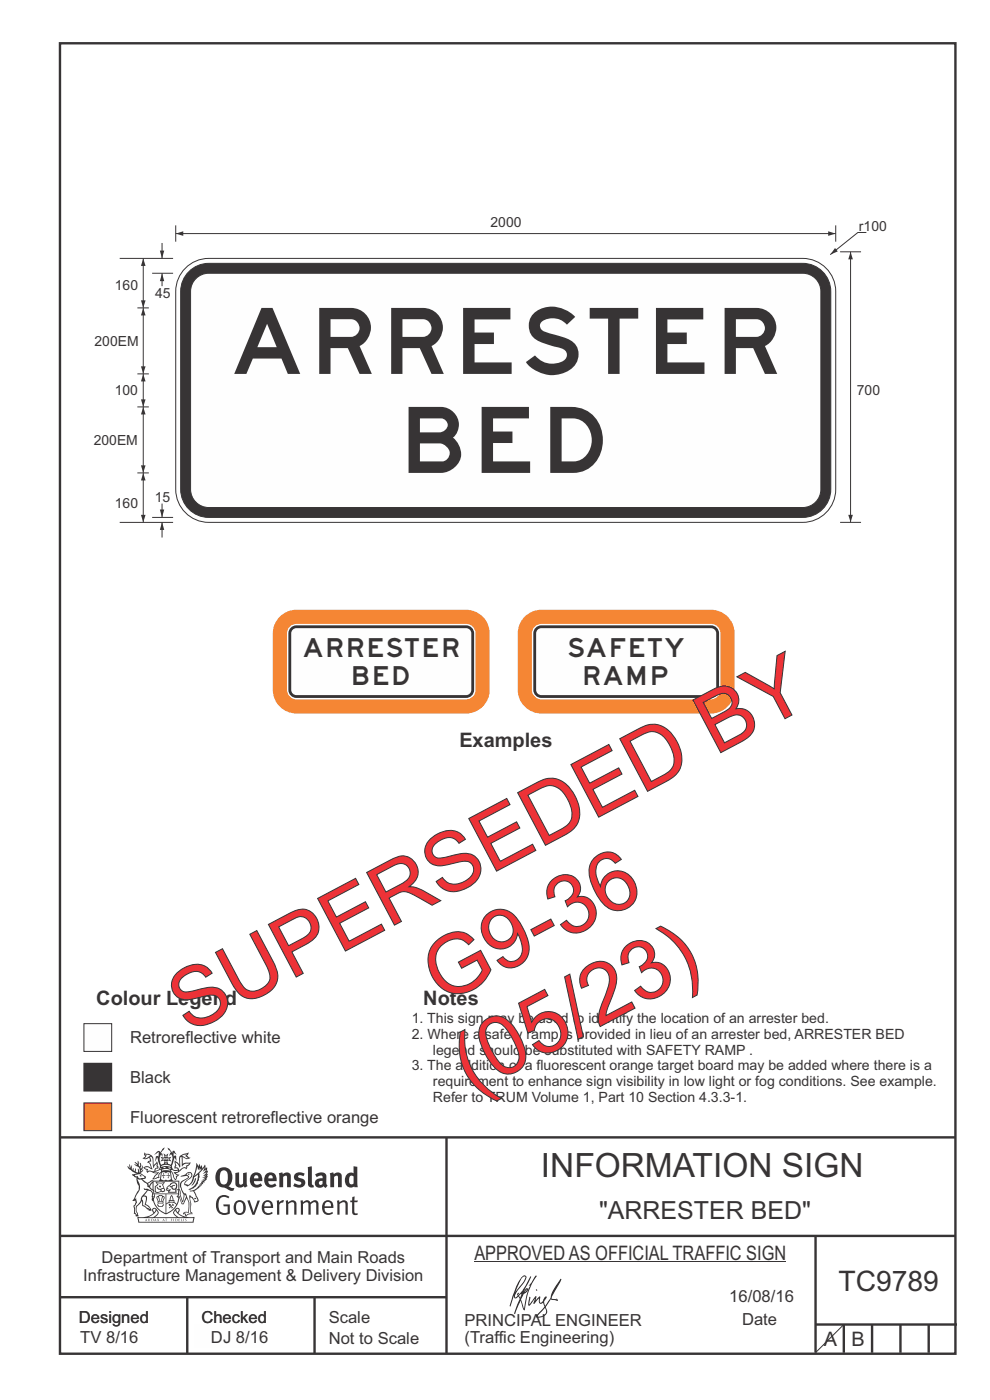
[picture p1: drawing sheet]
<svg xmlns="http://www.w3.org/2000/svg" width="210mm" height="297mm" viewBox="0 0 210 297" stroke-linecap="round" stroke-linejoin="round" font-family="sans-serif">
<g fill="none" stroke="#373435" stroke-width=".51">
<path d="M12.7 9.2h190v278h-190zM12.7 241.3h190M94.7 241.4v45.8M12.7 275.2h82M12.7 262.2h190.1M39.7 275.2v12M66.7 275.2v12M173 262.1v24.9M173 281h30M179 281v6M185 281v6M191 281v6"/>
<path d="M197 281v6"/>
</g>
<g fill="#373435">
<path d="M47 248.4a2.55 2.55 0 0 0 0 2.7l.3 .2a.81 .81 0 0 0 1-1v-.5a1.04 1.04 0 0 0-1.1-1.5zM46.3 248.1a1.82 1.82 0 0 1 2.1-.2 1.82 1.82 0 0 1 .9 1.8 2.29 2.29 0 0 1-.8 2l.7 .3h.5l-.2 .6a2.87 2.87 0 0 1-2-.7 2.12 2.12 0 0 1-1.7-3.1z" fill-rule="evenodd"/>
<path d="M49.9 248.9l.8-.2v2a.46 .46 0 0 0 .3 .6 .46 .46 0 0 0 .6-.3v-2.1l.7-.2v2.4l.2 .5-.5 .3-.3-.3a1.02 1.02 0 0 1-1.2 .3 1.02 1.02 0 0 1-.6-1.1z" fill-rule="evenodd"/>
<path d="M54 249.5l-.1 .5h.9a.49 .49 0 0 0-.2-.6 .49 .49 0 0 0-.6 .1zM53.4 249.1a1.34 1.34 0 0 1 1.6-.2 1.34 1.34 0 0 1 .6 1.5v.2h-1.7a.77 .77 0 0 0 .5 .8 .77 .77 0 0 0 .9-.4l.3 .5a1.59 1.59 0 0 1-2 .2 1.59 1.59 0 0 1-.5-2.1z" fill-rule="evenodd"/>
<path d="M57 249.5l-.1 .5h1a.49 .49 0 0 0-.2-.6 .49 .49 0 0 0-.7 .1zM56.4 249.1a1.34 1.34 0 0 1 1.6-.2 1.34 1.34 0 0 1 .7 1.5v.2h-1.8a.77 .77 0 0 0 .5 .8 .77 .77 0 0 0 .9-.4l.4 .5a1.59 1.59 0 0 1-2.1 .2 1.59 1.59 0 0 1-.5-2.1z" fill-rule="evenodd"/>
<path d="M59.2 248.9l.7-.2 .1 .4a.95 .95 0 0 1 1-.3 .95 .95 0 0 1 .7 .8v2.3h-.8v-2.3a.46 .46 0 0 0-.8 .1v2.2h-.8z" fill-rule="evenodd"/>
<path d="M62.6 249.1a1.75 1.75 0 0 1 2-.1l-.2 .5-.6-.2a.43 .43 0 0 0-.6 .3l.4 .3a1.04 1.04 0 0 1 1.2 1.1 1.04 1.04 0 0 1-1.4 1l-1.2-.4 .3-.6 1 .4 .4-.4a.88 .88 0 0 0-1-.5l-.4-.2-.1-.4z" fill-rule="evenodd"/>
<path d="M65.3 247.6l.8-.2 .1 3.8 .3 .2 .1 .4a.88 .88 0 0 1-1 0 .88 .88 0 0 1-.3-1z" fill-rule="evenodd"/>
<path d="M67.8 250.6a.43 .43 0 0 0-.1 .7 .43 .43 0 0 0 .7-.1v-.7zM66.8 249.1a1.7 1.7 0 0 1 2.4 .1v1.9l.3 .4-.4 .5-.5-.4a1.03 1.03 0 0 1-1.7-.1 1.03 1.03 0 0 1 .8-1.5h.7v-.4a.8 .8 0 0 0-1.2 .1z" fill-rule="evenodd"/>
<path d="M70 248.9l.7-.2 .1 .4a.95 .95 0 0 1 1-.3 .95 .95 0 0 1 .7 .8v2.3h-.8v-2.3a.46 .46 0 0 0-.8 .1v2.2h-.8z" fill-rule="evenodd"/>
<path d="M74.3 249.5a1.48 1.48 0 0 0 0 1.7h.5l.2-.1v-1.5l-.3-.2zM75 247.4l.8 .1 .1 4.4h-.7l-.1-.2a1.26 1.26 0 0 1-1.4 0 1.26 1.26 0 0 1-.5-1.3 1.29 1.29 0 0 1 .4-1.4 1.29 1.29 0 0 1 1.4-.1z" fill-rule="evenodd"/>
<path d="M46.4 253.9a1.72 1.72 0 0 1 2.3 0l-.3 .3a1.24 1.24 0 0 0-1.4-.2 1.24 1.24 0 0 0-.6 1.4 1.49 1.49 0 0 0 1.2 1.9l.7-.1v-1.3h-.8l-.1-.4h1.3v1.9a1.93 1.93 0 0 1-2.2 0 1.93 1.93 0 0 1-.7-2.2l.2-.8z" fill-rule="evenodd"/>
<path d="M50.4 255.1a1.65 1.65 0 0 0 .2 2.2 .99 .99 0 0 0 1-1.4 .78 .78 0 0 0-.4-.8 .78 .78 0 0 0-.8 0zM50 254.9a1.33 1.33 0 0 1 1.6-.1 1.33 1.33 0 0 1 .5 1.4 1.31 1.31 0 0 1-1.3 1.6 1.31 1.31 0 0 1-1.2-1.6v-.6z" fill-rule="evenodd"/>
<path d="M52.5 254.7l.4-.1 .9 2.6 .8-2.5h.5l-1.1 3h-.5z" fill-rule="evenodd"/>
<path d="M56.3 255.2l-.2 .7h1.3a.7 .7 0 0 0-.3-.8 .7 .7 0 0 0-.8 .1zM55.9 255a1.22 1.22 0 0 1 1.5-.2 1.22 1.22 0 0 1 .5 1.5h-1.8a.93 .93 0 0 0 .5 1 .93 .93 0 0 0 1.1-.2l.2 .3a1.43 1.43 0 0 1-1.8 .1 1.43 1.43 0 0 1-.6-1.7z" fill-rule="evenodd"/>
<path d="M58.7 254.7l.4-.1 .1 .5 .4-.4 .6-.1-.2 .5a.66 .66 0 0 0-.8 .7v1.9h-.4z" fill-rule="evenodd"/>
<path d="M60.6 254.7l.4-.1 .1 .5a.94 .94 0 0 1 1-.5 .94 .94 0 0 1 .8 .8v2.3h-.5l-.1-2.5a.81 .81 0 0 0-1.2 .3v2.2h-.4z" fill-rule="evenodd"/>
<path d="M63.7 254.7l.5-.1 .1 .5 .4-.3a.78 .78 0 0 1 1.1 .3 .9 .9 0 0 1 1-.5 .9 .9 0 0 1 .8 .8v2.3h-.5l-.1-2.5a.67 .67 0 0 0-1.1 .3v2.2h-.5v-2.4l-.4-.3-.7 .4v2.3h-.5z" fill-rule="evenodd"/>
<path d="M69 255.2l-.1 .7h1.3a.7 .7 0 0 0-.3-.8 .7 .7 0 0 0-.9 .1zM68.7 255a1.22 1.22 0 0 1 1.5-.2 1.22 1.22 0 0 1 .5 1.5h-1.8a.93 .93 0 0 0 .4 1 .93 .93 0 0 0 1.2-.2l.1 .3a1.44 1.44 0 0 1-1.7 .1 1.44 1.44 0 0 1-.6-1.7z" fill-rule="evenodd"/>
<path d="M71.4 254.7l.5-.1 .1 .5a.94 .94 0 0 1 1-.5 .94 .94 0 0 1 .8 .8v2.3h-.5l-.1-2.5a.81 .81 0 0 0-1.2 .3v2.2h-.4z" fill-rule="evenodd"/>
<path d="M74.7 253.9l.5-.1v.9h.7l-.1 .3h-.6v2.2l.1 .2h.5l.1 .3a.75 .75 0 0 1-1.2-.6v-2.1h-.4v-.3h.4z" fill-rule="evenodd"/>
<path d="M30.8 244.9l1.1 .3-.9 .5h-.4l.6-.5zM31.8 245.4h.2a2.44 2.44 0 0 1 .4 1.9l.1 .5 .7-1-.1 .6 .3 .3a.57 .57 0 0 0-.6 .7l-1-.1-.5 .2 .2-.5-.8-.3 .7-.1 .9 .5 .1-.1-.6-1.3-.2-.2h.5zM30.7 244.4l-.1 .5 .2 .4-.6 .4a1.04 1.04 0 0 0 1.4-.1l.2 .6-.3 .1-.2 .4a.94 .94 0 0 1 .8 1.1l-.2-.1a1.16 1.16 0 0 0-1.5-.1l.3 .4 .4 .2 .1 .5 .2 .1 .1-.2a.94 .94 0 0 1 1.1 .2l.8 .1-1.2 1.2a1.13 1.13 0 0 0 1.2-.2l.4-.1-.1-.4 .5-.8a.83 .83 0 0 0-.6 1.1l-.3-.1-.7 .4 1.1-1.4-.5 .1-.5-.1 1.3-.5-.1-.1-.9 .4v-.3l.2-.2 .3 .1 .1-.3-.2-.4v-.6l-.1-.4-.7 1v-.7a1.42 1.42 0 0 0-1.6-1.8z" fill-rule="evenodd"/>
<path d="M38.5 245.2l.5-.2 .7-.1-.6 .3 .8 .5h-.3zM38.3 245.5l.2-.1 .1 2a1.69 1.69 0 0 1 1.6-.6l-.8 .5 .1 .5a1.1 1.1 0 0 0-1.5 .6l-.1-.5-.2-.2h-.5l.3-.4-.3-.7a1.42 1.42 0 0 1 .8 1.1l.2-.1zM37.1 246.2l.1 1-.2 .3 .1 .4h.5l.1 .2a.96 .96 0 0 1-1.1-.1l-.1 .1a1.06 1.06 0 0 0 1.3 .2v.1a.72 .72 0 0 1-1 .2l.3 .5 .6 .2-.4 .2-.1 .6-.2-.3-.4-1.1-.4-.4 .4 .9a1.54 1.54 0 0 0 .7 1.2l.2-.3a.58 .58 0 0 1 .4-.8l.2-.1h-.3l-.5-.3 .9-.5a.93 .93 0 0 1 1.2-.5v.2l.2-.2 .1-.5a.99 .99 0 0 0 .7-.8l-1.3 .1-.3 .2-.1-1.4 .9 .4 .9-.3h-.4l-.5-.4 .4-.7-.6 .2a1.46 1.46 0 0 0-1.4 2.1v.4l-.2-.4z" fill-rule="evenodd"/>
<path d="M35.6 248.9l.2 .1-.1 .3 .4 .1h-.4v.6l-.1-.6h-.3l.3-.1z" fill-rule="evenodd"/>
<path d="M34.6 248.9l.2 .1v.3l.3 .1h-.3l-.1 .6v-.6h-.4l.4-.1z" fill-rule="evenodd"/>
<path d="M34.3 248.8a.57 .57 0 0 1 .9 .2 .57 .57 0 0 1 .9-.2l.2 1.4h-.2a.57 .57 0 0 1-.9 0 .69 .69 0 0 1-1.1 0zM34.2 248.1l-.3 2.1-.2 .4h3l-.2-.4-.3-2.1h-.2v.2l-.8-.1-.8 .1v-.2z" fill-rule="evenodd"/>
<path d="M34.2 252.4a.3 .3 0 0 0 .6 0 .3 .3 0 0 0-.6 0zM33.3 250.9l.3 .3-.3 .4a.79 .79 0 0 0 0 1.3l.8-.2-.1-.3a.55 .55 0 0 1-.7-.6l.1-.1 .2 .3 .3 .2 .8-.2-.4-.7 .4-.4-.7 .2zM33 250.7l1.1 .2 .9-.2-.4 .6 .4 1.2a.56 .56 0 0 1-.8 .3l-.2 .1a.73 .73 0 0 1-.9 .1 .73 .73 0 0 1-.3-1v-.4l.6-.4z" fill-rule="evenodd"/>
<path d="M35.6 251.8l.7-.4a.58 .58 0 0 1 1-.1 .58 .58 0 0 1-.4 .9l-.3-.3a.43 .43 0 0 1 .6-.4 .57 .57 0 0 0-.8 .2l-.2-.1-.3 .1 .4 .2a.55 .55 0 0 0 .9 .4v.5h-1.3l.3-.4-.1-.1-.6 .1 .2-.3-.2-.1zM35.4 251.8l-.1 .2a.39 .39 0 0 0 .2 .6h.3l-.2 .4h1.9l-.1-.8a.86 .86 0 0 0-.1-1.3 .86 .86 0 0 0-1.3 .4z" fill-rule="evenodd"/>
<path d="M36 254.8h.8v.2h-.8zM36.4 253.8l.2 .8h-.4zM36.4 253.5l-.3 .5-.1 .6h-.2v.4l-.7 .4 .2 .1a1.48 1.48 0 0 1 2.1 .2l.2-.1-.6-.5v-.5h-.2l-.1-.6z" fill-rule="evenodd"/>
<path d="M35.8 255.4l.4 .1 .1 .3 .3-.2-.2-.2a.38 .38 0 0 1 .5 .5l-.2-.2-.3 .2 .3 .2-.3 .3-.1-.4-.4 .4-.1-.2 .4-.3-.1-.1-.2 .1z" fill-rule="evenodd"/>
<path d="M34.5 254h.2v.2l-.2 .6h-.2zM33.6 255.3h.9v.2a.55 .55 0 0 1-.8 .4v-.2l-.2-.1zM33.4 254h.2l.2 .8h-.2zM33.6 255l.8-.1 .1 .2h-.8zM33.8 253.7h.5l-.2 1.1h-.1zM33.3 253.8l-.1 .3 .3 1.1a.48 .48 0 0 0-.1 .6 .48 .48 0 0 0 .5 .2h.5a.49 .49 0 0 0 .2-.8l.3-1.1-.1-.3a1.42 1.42 0 0 0-1.5 0z" fill-rule="evenodd"/>
<path d="M33.7 251.5l.4 .1 .1 .3h-.3z" fill-rule="evenodd"/>
<path d="M41.3 250.1l.3-.2-.2 .8-.6 .8h-.2l.5-.7z" fill-rule="evenodd"/>
<path d="M39.7 249l.3-.2 .5 .2a.88 .88 0 0 1-.6 1.1 1.22 1.22 0 0 0-.8 1.3l.5 .2a.72 .72 0 0 0 .9-.4l.5-.8 .2-.6 .8-.6v.2a2.85 2.85 0 0 1-2 2.9l.1 .1a2.13 2.13 0 0 0 1.9-1.5v-.3a2.01 2.01 0 0 0 .3-1.7l1.1-1.3-.4 1 .7-.5-.7 1 .8-.4-.8 .8 .7-.2-.9 .6 .8-.1-.8 .4h.7l-.8 .3 .3 .2h-.4l.2 .3h-.4l.2 .3h-.4l.1 .2h-.1a2.16 2.16 0 0 1-2 1.1l.1 .2 .4-.1a.76 .76 0 0 1 .7 .8l.5 1.2-.6 .2a1.45 1.45 0 0 0-1.1-1.3l.2 1.8-.1 1.8 .4 .3a1.07 1.07 0 0 0-1.2 .4v-.3l-.5-.2a.87 .87 0 0 1 1.1-.1v-.7a4.4 4.4 0 0 0-.6-3.1l-.1-.3h-.2a2.16 2.16 0 0 1-.7-2.2l.3-.4 1.2-.7a.55 .55 0 0 0-.4-.8zM37.8 252.4a.76 .76 0 0 1 .3 1.1l.6 1.6 .4-1.7 .2 .1a.61 .61 0 0 1-.1 .9l-.3 .8-.2 .1-.7-1.6-.3 .1a1.18 1.18 0 0 0 .1-1.4zM41.8 247.5l.2 .7 .3-.5v.6l.4-.5a1.9 1.9 0 0 1-1.2 1.4l-.3 .3zM38.2 249.6l1.4-.2 .2 .2v.3l-.5 .2a1.26 1.26 0 0 0-.9 1.9l.2 .7a1.84 1.84 0 0 1 .1 2.1l-.4-1.4a.96 .96 0 0 0-.4-1.2l-.4 .2a.78 .78 0 0 1 0 1.3l.1 .3h.4l.4 1.1a.38 .38 0 0 0 .2 .4 .38 .38 0 0 0 .4-.1l.6-1.2a2.94 2.94 0 0 1 .4 2.5l-.1 .4h-.8l-.3 .4v.2l.4-.1 .1 .4 .2 .1a1.02 1.02 0 0 1 1.3-.5v-.4l-.3-.1 .1-1.8-.3-1.3h.1a1.14 1.14 0 0 1 .8 1 .63 .63 0 0 0 .8-.2 .63 .63 0 0 0-.2-.9l-.6-1.2 .9-.6 .2-.4h.3l-.1-.2h.4l-.1-.3h.3l-.1-.3 .5-.1-.2-.2 .6-.4v-.2h-.2l.4-.5h-.3l.3-.5-.4 .1 .4-.5v-.3l-.3 .2 .2-.7-.1-.2-.4 .3v-.8l-.6 .8-.2-.8-.2 .5-.3-.7-.1 .6-.5-.8-.1 1.4-.6 1.8a1.81 1.81 0 0 1-1 1.5l-.6-.2a1.75 1.75 0 0 1 1.1-1.2 .75 .75 0 0 0 .1-1.3 .75 .75 0 0 0-1.2 .4z" fill-rule="evenodd"/>
<path d="M41.2 254.1h.3l.2 .2-.4 .1z" fill-rule="evenodd"/>
<path d="M29.4 258.4h11.6l-.1 .8h-11.4zM31.3 258.2l.5-.1a2.48 2.48 0 0 0 1.4-1.3l.3 .5-.5 .6-.5 .3zM32.5 256.6l.3-.2 .2 .1-.3 .7zM37.2 256.8a2.65 2.65 0 0 0 1.8 1.4h-1.1l-.5-.3-.5-.6zM37.4 256.5l.2-.1 .3 .2-.3 .6zM29.2 258.2l.1 1.2h11.8l.2-1.1-.2-.1a4.1 4.1 0 0 1-3.3-.9l.3-.4-.1-.6a1.06 1.06 0 0 0-1.3 1l.2 .4 .6 .5h-4.7l.3-.1a.84 .84 0 0 0 .6-.8 .84 .84 0 0 0-.5-.8l-.3-.2h-.5l-.1 .6 .3 .4a4.2 4.2 0 0 1-3.4 .9z" fill-rule="evenodd"/>
<path d="M31 258.7l.1 .2h-.2zM31 258.5l-.3 .6 .4-.2 .2 .2z" fill-rule="evenodd"/>
<path d="M31.3 258.6h.3v.4a.25 .25 0 0 0 .2-.1 .25 .25 0 0 0-.1-.3h.1a.29 .29 0 0 1 0 .4 .29 .29 0 0 1-.4 0 .29 .29 0 0 1 0-.4z" fill-rule="evenodd"/>
<path d="M32.2 258.6a.22 .22 0 0 1 .3 .2 .22 .22 0 0 1-.3 .2zM32 258.6l.1 .4a.33 .33 0 0 0 .4 0 .33 .33 0 0 0 0-.4 .33 .33 0 0 0-.5 0z" fill-rule="evenodd"/>
<path d="M32.9 258.7l.1 .2h-.2zM32.9 258.5l-.2 .6 .3-.2 .2 .2z" fill-rule="evenodd"/>
<path d="M33.3 258.6h.2l.1 .1 .2-.1-.2 .2 .2 .3-.3-.3-.1 .3h-.1l.2-.3z" fill-rule="evenodd"/>
<path d="M34.7 258.7l.1 .2h-.2zM34.7 258.5l-.3 .6 .4-.2 .2 .2z" fill-rule="evenodd"/>
<path d="M35 258.5h.5l-.2 .1v.5h-.2l.1-.5z" fill-rule="evenodd"/>
<path d="M36.2 258.6l.3-.1-.1 .1v.2h.1h-.1v.3h-.2z" fill-rule="evenodd"/>
<path d="M36.7 258.6h.2v.5h-.2z" fill-rule="evenodd"/>
<path d="M37.3 258.6a.22 .22 0 0 1 .3 .2 .22 .22 0 0 1-.3 .2zM37.1 258.6v.4a.33 .33 0 0 0 .5 0 .33 .33 0 0 0 0-.4 .33 .33 0 0 0-.5 0z" fill-rule="evenodd"/>
<path d="M37.8 258.6l.4-.1-.2 .1v.2h.1h-.1v.2l.2 .1h-.4z" fill-rule="evenodd"/>
<path d="M38.4 258.6h.2l-.1 .4 .2 .1h-.3z" fill-rule="evenodd"/>
<path d="M38.9 258.6h.2v.5h-.2z" fill-rule="evenodd"/>
<path d="M39.3 258.6h.2h-.1l.2 .3-.2 .2-.1-.1v-.1l.2 .1z" fill-rule="evenodd"/>
<path d="M34.2 247.4a1.51 1.51 0 0 1 2 .2 2.67 2.67 0 0 0-2.1 0zM35.7 247.6l.4 .1 .1 .3-.4-.1zM34.6 247.6h.5l.1 .2h-.4zM34 247.8l.3 .2h-.3zM34.9 246.9l.3-.2 .3 .2zM34.9 245.6l.2 .1v.3h-.2zM35 245.1l.2 .2 .2-.2-.1 .3h-.2zM35.1 246.3h.2l.1 .4-.2-.2-.2 .2zM35.3 245.7l.2-.1v.4h-.2zM34.4 245.7h.3l.1 .3-.4 .1 .2-.2zM35.7 245.7h.3l-.2 .2 .2 .2-.4-.1zM32.7 244.9l1-.5-.1 1-.2-.2-.3 .2-.3 1.1 .5-1 .3 .9a1.84 1.84 0 0 1 .2 1.7l.4 .1a2.48 2.48 0 0 1 2.2 0l.2-.2-.2-.7 .7-1.8 .4 .7-.2-1-.2-.1-.2 .3v-.9l.6 .4-.6-.8-.3 .1-.1 .4-.5-.9-.5-.3 .2 .5 .6 .5-.5 .8 .4-.4a2.06 2.06 0 0 1 0 2.3l-.5-.2-.2-.6 .1-.1 .8 .2-.4-.5 .4-.5-.7 .2-.2-.2 .2-.7-.5 .4-.5-.4 .2 .7-.2 .2-.7-.2 .4 .5-.4 .5 .8-.2 .1 .1-.2 .6-.5 .2a2.02 2.02 0 0 1 0-2.2l.3 .5-.1-.7-.3-.1 .8-1.2-.4 .3-.5 .8-.2-.3a.8 .8 0 0 0-.8 .5z" fill-rule="evenodd"/>
<path d="M29.2 250.1l.3 .1a.61 .61 0 0 1 .8 .4l.3 .2a.8 .8 0 0 1 .6 1l.4 .1 .5 .5a1 1 0 0 1 .5 1.1l-.1 .7v-.5h-.1a.96 .96 0 0 0-.8-1.3l-.2-.2h-.7l-.1-.1-.1 .1 .1 .3h.6l-1.2 1.3-.2 1-.4 .6a1.33 1.33 0 0 0-.5 1.8l.2 .5a1.26 1.26 0 0 1-.5-1.5l-.1-.3a1.56 1.56 0 0 0 .4-1.7l-.3 .2 .2-.5a3.2 3.2 0 0 0 .7-3zM30.4 253.9h.4a2.06 2.06 0 0 1-.1 1.6l.7 .5 .4 .4-.6-.1-.8-.6-.1-.9a.51 .51 0 0 1 .1-.9zM28.6 249.3a1.52 1.52 0 0 1 2.1 .5l-1.1 .2-.2-.1-.1-.4h-.5zM27.5 247v.8l-.3-.4h-.1a3.1 3.1 0 0 0 1.9 1.6l-1 .1 .5 .6 .5 .1 .1 1.1a1.84 1.84 0 0 1-.3 2.5l-.4 .9-.3 .4 .2 .1 .4-.1 .1 .4-.2 .5-.3 .2 .1 1.7h.2l.3 .5 .1 .1 .4-.1-.1-.5a1.3 1.3 0 0 1-.1-1.7l.9-1 .1 1.1 .6 .2 .5 .5 .1-.1 .2 .3h.5a1.85 1.85 0 0 0-1.2-1.4l.1-.3a1.39 1.39 0 0 0 0-1.4l-.5-.1 .5-.5a.66 .66 0 0 1 .9-.4 .66 .66 0 0 1 .3 .9l-.1 .4 .2-.1v.2l-.1 .3 .2 .5 .1-.3a2.24 2.24 0 0 0 .1-2.2 .73 .73 0 0 1-.7-.7 .73 .73 0 0 1 .6-.7v-.2a.94 .94 0 0 0-.9 .8 .48 .48 0 0 1-.1-.6 .48 .48 0 0 1 .5-.2l.5-.3a.51 .51 0 0 0-.8 .2l-.5 .2-1-.8h.6l.2-.5-1.2-.7 .5-.5v-.3l-.5 .4 .1-.2a.69 .69 0 0 0 .2-1v.4l-.2 .3v-1.1l-.3-.2 .1 .6-.1 .2-.4-1.3v.7l-.6-.4 .5 .7-.6-.2 .3 .3a1 1 0 0 1 .7 1.4l-.2-.8v.9l-.5-.2v-.8l-.2 .7-.2-.1-.1-.6-.2 .4-.2-.2 .1-.7-.2 .5z" fill-rule="evenodd"/>
<path d="M29.6 249.4l.2-.1 .3 .2z" fill-rule="evenodd"/>
<path d="M32.4 250.5h5.6v2l-.2-.1v-1.7h-5.2v2.5h5.2v-.8l.1 .2-.1 1.1v-.3h-2.5v4a4.1 4.1 0 0 0 2.6-3.6l.1-.1a4 4 0 0 1-2.8 3.9 4.2 4.2 0 0 1-2.8-4.7l.1 1.2 .1-.1a3.8 3.8 0 0 0 2.5 3.4v-4h-2.5l-.2-.9z" fill-rule="evenodd"/>
<circle cx="40" cy="249.1" r=".17"/>
</g>
<path d="M100.6 267.7h66.2" fill="none" stroke="#373435" stroke-width=".21"/>
<g fill="#252726">
<path d="M111.6 273.7l.2-.2-.5 .7zM110.4 274.5l.3 .1-.3 .7-.3-.4zM110.9 270.9l.5-.1a9.3 9.3 0 0 1-2 3.2l-.1 .2 1-2.5zM110.6 271a14.7 14.7 0 0 0-2.2 4.9l-.3 1.2 .1 .1 .8-2.4a.42 .42 0 0 0 .2 .7 .42 .42 0 0 0 .6-.3l.2-.2 .2 .6-1.1 3.1h.2l1.1-2.8 .6 1.9 .2 .2 .2-.5a13.5 13.5 0 0 1 2-6.2l.5-.5-.2-.2-1.6 2.1 .4-.1a14.9 14.9 0 0 0-1.3 5.1l-.4-1.2a1.39 1.39 0 0 1 .2-1.8l.1-.2a.92 .92 0 0 0 .8-1.2 .75 .75 0 0 0-.7 .7l-.2 .2 1.6-3.4h-.1l-.4 .7a10.5 10.5 0 0 1-2.2 3.2l.2-.4a.32 .32 0 0 0-.4 .2 .32 .32 0 0 0 .1 .4l-.5 .4a3.2 3.2 0 0 1 1.1-2.3l.5-.6a2.49 2.49 0 0 0 .7-1.6l-.3-.2z" fill-rule="evenodd"/>
<path d="M115.6 277.5a1.15 1.15 0 0 1 .1 1.3 1.15 1.15 0 0 1-1.2 .5h-.5zM112.3 275.1l-.3 1.7 .3 .2 1.2-1.5-.3 1.1 1.1-1.2a.94 .94 0 0 0 .4 1.2l.5-.3 .3 .9-1.2 1.3a.98 .98 0 0 0-.5 1 1.9 1.9 0 0 0 2.3-1.3l-.1-.3a1.02 1.02 0 0 1 .3-1.4l.5-.9 1.5 .3-.2-.5v.3l-1.1-.2v-.2l2-3.6 .1-.3-.1-.1-1.8 2.7a6.6 6.6 0 0 1-1.5 3l-.2-.2a1.01 1.01 0 0 1 .4-1.4l.1-.2-.3-.2-.3 .5-.2 .5-.5 .4-.2-.4 .1-.9-.2-.1-.8 .9 .2-.9h-.1l-1.4 1.7 .2-1.4v-.1z" fill-rule="evenodd"/>
<path d="M113.7 273.5l.3 .3h-.3z" fill-rule="evenodd"/>
</g>
<path d="M41.5 281.1h14.1v4.7h-14.1z" fill-rule="evenodd" fill="#fefefe" stroke="#fefefe" stroke-width=".21"/>
<path d="M17.8 217.2h5.9v5.8h-5.9z" fill-rule="evenodd" fill="#fefefe" stroke="#373435" stroke-width=".21"/>
<path d="M17.8 225.6h5.9v5.9h-5.9z" fill-rule="evenodd" fill="#373435"/>
<path d="M17.8 225.6h5.9v5.9h-5.9z" fill-rule="evenodd" fill="#373435" stroke="#373435" stroke-width=".21"/>
<path d="M17.8 234h5.9v5.9h-5.9z" fill-rule="evenodd" fill="#f58634" stroke="#373435" stroke-width=".21"/>
<path d="M179 281l-6 6" fill="none" stroke="#373435" stroke-width=".21"/>
<path d="M59.7 130.5a5 5 0 0 1 3.2-1.1h36a5 5 0 0 1 5 5v12a5 5 0 0 1-5 5h-36a5 5 0 0 1-5-5v-12a5 5 0 0 1 1.8-3.9z" fill-rule="evenodd" fill="#f58634"/>
<path d="M61.5 132.9l.8-.5h.6h36a2.01 2.01 0 0 1 2 2v12a2.01 2.01 0 0 1-2 2h-36a2.01 2.01 0 0 1-2-2v-12v-.6z" fill-rule="evenodd" fill="#fefefe"/>
<path d="M61.7 133.2l.7-.5h.5h36a1.71 1.71 0 0 1 1.7 1.7v12a1.7 1.7 0 0 1-1.7 1.7h-36a1.71 1.71 0 0 1-1.7-1.7v-12v-.5z" fill-rule="evenodd" fill="#373435"/>
<path d="M62 133.7l.5-.4h.4h36a1.1 1.1 0 0 1 1.1 1.1v12a1.1 1.1 0 0 1-1.1 1.1h-36a1.1 1.1 0 0 1-1.1-1.1v-12z" fill-rule="evenodd" fill="#fefefe"/>
<path d="M111.6 130.5a5 5 0 0 1 3.2-1.1h36a5 5 0 0 1 5 5v12a5 5 0 0 1-5 5h-36a5 5 0 0 1-5-5v-12a5 5 0 0 1 1.8-3.9z" fill-rule="evenodd" fill="#f58634"/>
<path d="M113.4 132.9l.9-.5h.5h36a2.01 2.01 0 0 1 2 2v12a2.01 2.01 0 0 1-2 2h-36a2.01 2.01 0 0 1-2-2v-12l.1-.6z" fill-rule="evenodd" fill="#fefefe"/>
<path d="M113.6 133.2l.8-.5h.4h36a1.71 1.71 0 0 1 1.7 1.7v12a1.7 1.7 0 0 1-1.7 1.7h-36a1.7 1.7 0 0 1-1.7-1.7v-12l.1-.5z" fill-rule="evenodd" fill="#373435"/>
<path d="M114.2 133.5l.6-.2h36a1.1 1.1 0 0 1 1.1 1.1v12a1.1 1.1 0 0 1-1.1 1.1h-36a1.1 1.1 0 0 1-1.1-1.1v-12l.1-.4z" fill-rule="evenodd" fill="#fefefe"/>
<path d="M37.3 49.6h140" fill="none" stroke="#373435" stroke-width=".21"/>
<g fill="#373435">
<path d="M175.7 49.1l1.6 .5-1.6 .4z"/>
<path d="M37.3 49.6l1.6-.5v.9z"/>
</g>
<path d="M37.3 47.8v3.5M177.3 47.8v3.5M30.4 86.3v14" fill="none" stroke="#373435" stroke-width=".21"/>
<g fill="#373435">
<path d="M30.4 86.3l.5 1.6h-1z"/>
<path d="M29.9 98.7h1l-.5 1.6z"/>
</g>
<path d="M30.4 79.3v7" fill="none" stroke="#373435" stroke-width=".21"/>
<g fill="#373435">
<path d="M30.4 79.3l.5 1.6h-1z"/>
<path d="M29.9 84.7h1l-.5 1.6z"/>
</g>
<path d="M25.4 54.8h11.3M32.3 58h4.4M178.2 53.4h4.4M29.1 79.3h2.5M29.1 86.3h2.5M25.4 110.8h11.3M29.1 100.3h2.5M32.3 109.8h4.4M34.4 106.8v3" fill="none" stroke="#373435" stroke-width=".21"/>
<path d="M33.9 108.1h.9l-.4 1.6z" fill="#373435"/>
<path d="M34.4 51.5v3.3" fill="none" stroke="#373435" stroke-width=".21"/>
<path d="M33.9 53.2h.9l-.4 1.6z" fill="#373435"/>
<path d="M34.4 110.7v3.3" fill="none" stroke="#373435" stroke-width=".21"/>
<path d="M34.4 110.8l.4 1.6h-.9z" fill="#373435"/>
<path d="M34.4 58v2.7" fill="none" stroke="#373435" stroke-width=".21"/>
<path d="M34.4 58l.4 1.6h-.9z" fill="#373435"/>
<path d="M183.8 49.3h-1.8l-5.9 4.7" fill="none" stroke="#373435" stroke-width=".21"/>
<path d="M177.1 52.6l.6 .7-1.6 .7z" fill="#373435"/>
<path d="M30.4 65.3v14" fill="none" stroke="#373435" stroke-width=".21"/>
<g fill="#373435">
<path d="M30.4 65.3l.5 1.6h-1z"/>
<path d="M29.9 77.7h1l-.5 1.6z"/>
</g>
<path d="M30.4 54.8v10.5M29.1 65.3h2.5" fill="none" stroke="#373435" stroke-width=".21"/>
<g fill="#373435">
<path d="M29.9 63.7h1l-.5 1.6z"/>
<path d="M30.4 54.8l.5 1.6h-1z"/>
</g>
<path d="M39 57.2a7 7 0 0 1 5.3-2.4h126a7 7 0 0 1 7 7v42a7 7 0 0 1-7 7h-126a7 7 0 0 1-7-7v-42a7 7 0 0 1 1.7-4.6z" fill-rule="evenodd" fill="#fefefe" stroke="#373435" stroke-width=".21"/>
<path d="M40.1 57.6a5.9 5.9 0 0 1 4.2-1.7h126a6 6 0 0 1 5.9 5.9v42a6 6 0 0 1-5.9 6h-126a6 6 0 0 1-6-6v-42a5.9 5.9 0 0 1 1.8-4.2z" fill-rule="evenodd" fill="#373435" stroke="#353635" stroke-width=".21"/>
<path d="M41.6 59.1a3.8 3.8 0 0 1 2.7-1.1h126a3.9 3.9 0 0 1 3.8 3.8v42a3.9 3.9 0 0 1-3.8 3.9h-126a3.9 3.9 0 0 1-3.9-3.9v-42a3.8 3.8 0 0 1 1.2-2.7z" fill-rule="evenodd" fill="#fefefe" stroke="#373435" stroke-width=".21"/>
<path d="M180.4 53.4v57.4" fill="none" stroke="#373435" stroke-width=".21"/>
<g fill="#373435">
<path d="M179.9 109.2h1l-.5 1.6z"/>
<path d="M180.4 53.4l.5 1.6h-1z"/>
</g>
<path d="M30.4 100.3v10.5M178.2 110.8h4.4" fill="none" stroke="#373435" stroke-width=".21"/>
<g fill="#373435">
<path d="M29.9 109.2h1l-.5 1.6z"/>
<path d="M30.4 100.3l.5 1.6h-1z"/>
</g>
<g font-size="17.6" fill="#ed3237">
<text x="93.8" y="213.2" transform="rotate(-28 93.8 213.2)">G9-36</text>
<text x="40" y="219.4" transform="rotate(-28 40 219.4)">SUPERSEDED BY</text>
<text x="100" y="232.2" transform="rotate(-28 100 232.2)">(05/23)</text>
</g>
<g font-size="14" fill="#373435">
<text x="49.7" y="79.3">ARRESTER</text>
<text x="86.7" y="100.3">BED</text>
</g>
<text font-size="7.1" fill="#373435" x="114.7" y="249.7">INFORMATION SIGN</text>
<text font-size="6" fill="#373435" x="177.8" y="274">TC9789</text>
<text font-size="5.3" fill="#373435" x="127.1" y="258.6">&quot;ARRESTER BED&quot;</text>
<g font-size="4.2" fill="#373435">
<text x="97.4" y="158.4">Examples</text>
<text x="20.4" y="213.3">Colour Legend</text>
<text x="89.8" y="213.3">Notes</text>
<text x="100.6" y="267.2">APPROVED AS OFFICIAL TRAFFIC SIGN</text>
<text x="174.7" y="285.6">A</text>
<text x="180.6" y="285.6">B</text>
</g>
<g font-size="4" fill="#373435">
<text x="64.4" y="139.4">ARRESTER</text>
<text x="120.6" y="139.4">SAFETY</text>
<text x="75" y="145.4">BED</text>
<text x="124" y="145.4">RAMP</text>
</g>
<g font-size="3.5" fill="#373435">
<text x="27.6" y="221.4">Retroreflective white</text>
<text x="27.6" y="229.8">Black</text>
<text x="27.6" y="238.2">Fluorescent retroreflective orange</text>
<text x="21.6" y="267.9">Department of Transport and Main Roads</text>
<text x="17.7" y="271.8">Infrastructure Management &amp; Delivery Division</text>
<text x="16.7" y="280.6">Designed</text>
<text x="42.7" y="280.6">Checked</text>
<text x="69.7" y="280.6">Scale</text>
<text x="98.5" y="281.3">PRINCIPAL ENGINEER</text>
<text x="154.7" y="276.2">16/08/16</text>
<text x="157.4" y="281.2">Date</text>
<text x="17" y="284.8">TV 8/16</text>
<text x="42.7" y="284.8">DJ 5/14</text>
<text x="44.8" y="284.8">DJ 8/16</text>
<text x="69.7" y="285.2">Not to Scale</text>
<text x="98.5" y="284.8">(Traffic Engineering)</text>
</g>
<g font-size="3" fill="#373435">
<text x="104.1" y="48.1">2000</text>
<text x="182.2" y="49">r100</text>
<text x="24.4" y="61.5">160</text>
<text x="32.9" y="63.3">45</text>
<text x="20" y="73.4">200EM</text>
<text x="24.3" y="83.9">100</text>
<text x="181.8" y="83.9">700</text>
<text x="19.9" y="94.4">200EM</text>
<text x="24.4" y="107.7">160</text>
<text x="32.9" y="106.5">15</text>
<text x="87.3" y="220.4">2. Where a safety ramp is provided in lieu of an arrester bed, ARRESTER BED</text>
<text x="87.3" y="217">1. This sign may be used to identify the location of an arrester bed.</text>
<text x="87.3" y="227.1">3. The addition of a fluorescent orange target board may be added where there is a</text>
<text x="91.8" y="223.7">legend should be substituted with SAFETY RAMP .</text>
<text x="91.8" y="230.4">requirement to enhance sign visibility in low light or fog conditions. See example.</text>
<text x="91.8" y="233.8">Refer to TRUM Volume 1, Part 10 Section 4.3.3-1.</text>
</g>
</svg>
